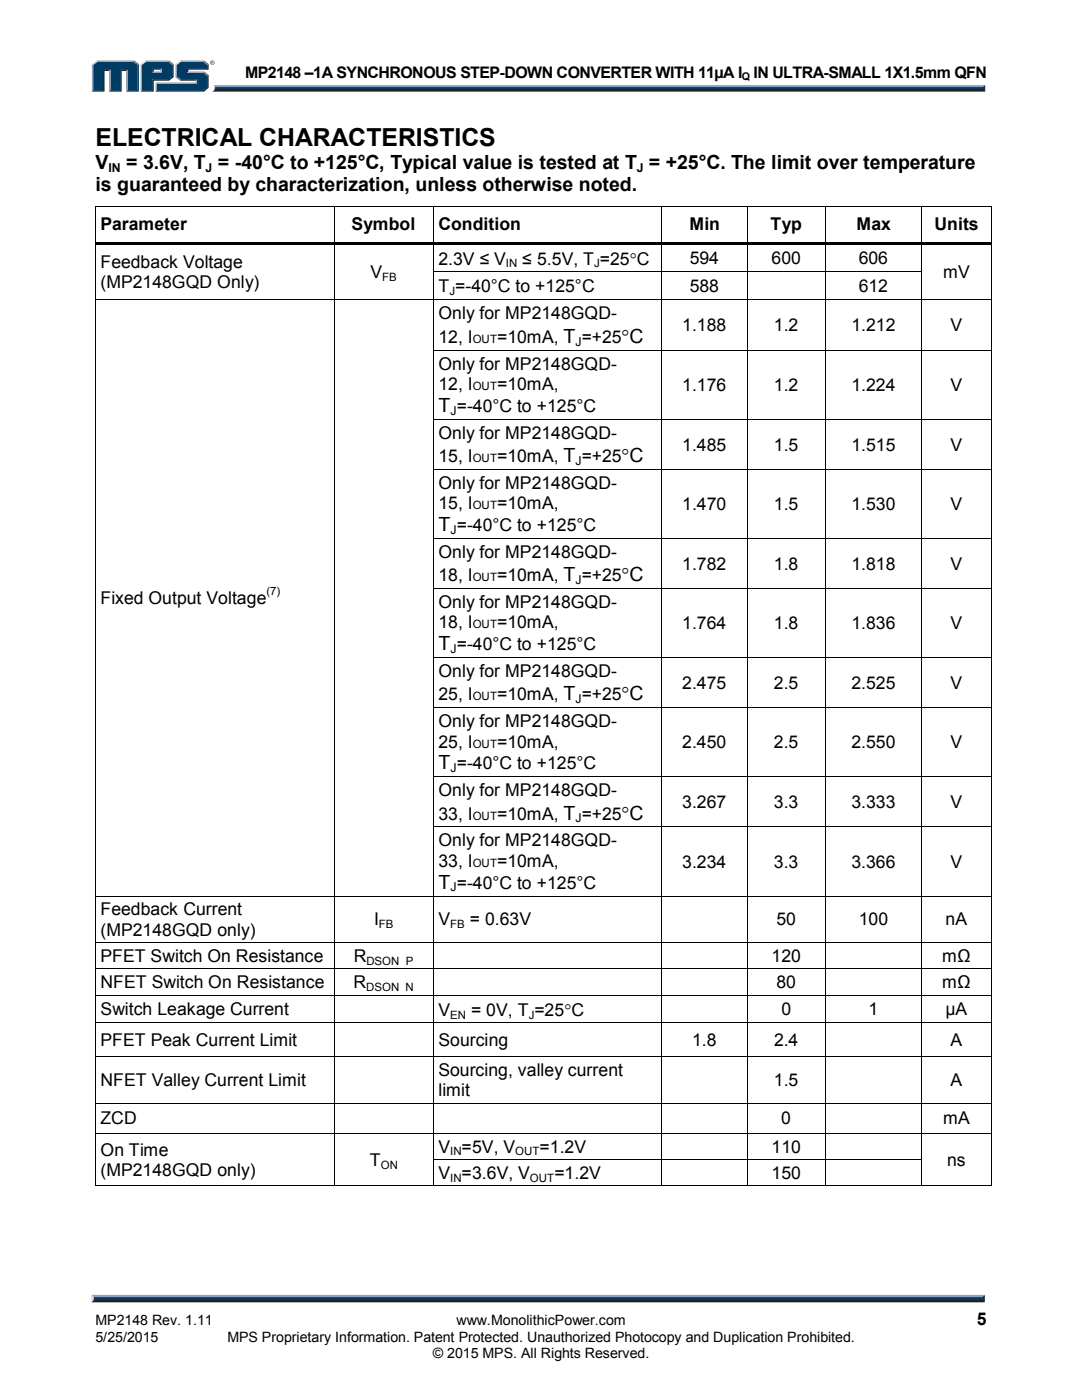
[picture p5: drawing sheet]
<svg xmlns="http://www.w3.org/2000/svg" width="216mm" height="279mm" viewBox="0 0 216 279" stroke-linecap="round" stroke-linejoin="round" font-family="sans-serif">
<path d="M42.7 17h153.9l-.4 .6h-153.4z" fill="#94a0b9"/>
<path d="M42.8 17.6h153.4l.4 .7h-154.3l.4-.3z" fill="#231f20"/>
<path d="M196.2 17.4l.4-.4v1.3l-.4-.4z" fill="#001339"/>
<path d="M42.9 17.4h153.3v.5h-153.4z" fill="#003b63"/>
<path d="M42.7 17l.2 .5a.78 .78 0 0 1-.6 .8l.1-.1a1.22 1.22 0 0 0 .3-1.2z" fill="#dcddde"/>
<path d="M30.4 14.5l.3-.2h1.3l.3 .2z" fill="#94a0b9"/>
<g fill="#003b63">
<path d="M18.6 12.9l.8-.6h7.2l.8 .6v5.1h-2v-4.1h-1.4v4.1h-2v-4.1h-1.4v4.1h-2z"/>
<path d="M28.3 12.9l.8-.6h2.2v1.3h-.9v.9h1.9v-.9h-1.3v-1.3h2.6l.8 .6v2.3l-.8 .6h-3.2v2.2h-2.1z"/>
<path d="M31.3 16.7h8v-.9h-3.2l-.9-.6v-2.3l.9-.6h4.4l.9 .6v.7h-4.1v.9h3.2l.9 .6v2.2l-.9 .7h-9.2z"/>
</g>
<path d="M35.9 12.2h4.8" fill="none" stroke="#94a0b9" stroke-width=".26"/>
<path d="M35 12.8l.9-.7 .2 .2-.8 .6z" fill="#dcddde"/>
<path d="M35.1 12.8v2.6" fill="none" stroke="#94a0b9" stroke-width=".27"/>
<path d="M35 15.4l.3-.2 .8 .6-.2 .3z" fill="#547194"/>
<path d="M35.9 16h3.4" fill="none" stroke="#001339" stroke-width=".26"/>
<g fill="#94a0b9">
<path d="M31 16.5h8.1v-.4l.2-.3v.9h-8z"/>
<path d="M31 16.5l.3 .2v1.3l-.3 .3z"/>
</g>
<path d="M37.3 13.6h4.1v-.7l.2-.1v1.1h-4v.4l-.3 .2z" fill="#001339"/>
<path d="M37.3 14.4h3.4" fill="none" stroke="#94a0b9" stroke-width=".26"/>
<path d="M40.7 14.3l.9 .7-.2 .1-.9-.6z" fill="#547194"/>
<g fill="#001339">
<path d="M31 18.3l.3-.3h9.2l.9-.7v-2.2l.2-.1v2.5l-.9 .8z"/>
<path d="M30.4 15.8h3.2l.8-.6v-2.3l.2-.1v2.6l-.9 .7h-3v2.2h-2.6l.2-.3h2.1z"/>
</g>
<path d="M33.7 12.1l.9 .7-.2 .1-.8-.6z" fill="#547194"/>
<path d="M29 12.2h4.7" fill="none" stroke="#94a0b9" stroke-width=".26"/>
<path d="M28.1 12.8l.9-.7 .1 .2-.8 .6z" fill="#dcddde"/>
<path d="M28.2 12.8v5.5" fill="none" stroke="#94a0b9" stroke-width=".27"/>
<path d="M32 13.9l.3-.3v.9l-.3-.2z" fill="#94a0b9"/>
<g fill="#001339">
<path d="M30.4 13.6h1.9l-.3 .3h-1.3v.4l-.3 .2z"/>
<path d="M27.4 12.9l.3-.1v5.5h-2.5l.2-.3h2z"/>
</g>
<path d="M26.8 12.1l.9 .7-.3 .1-.8-.6z" fill="#547194"/>
<path d="M19.2 12.2h7.6" fill="none" stroke="#94a0b9" stroke-width=".26"/>
<path d="M18.3 12.8l.9-.7 .2 .2-.8 .6z" fill="#dcddde"/>
<path d="M18.5 12.8v5.5" fill="none" stroke="#94a0b9" stroke-width=".27"/>
<path d="M20.6 13.9h1.4l-.2 .3h-.9v4.1h-2.6l.3-.3h2z" fill="#001339"/>
<path d="M21.9 13.9v4.4" fill="none" stroke="#94a0b9" stroke-width=".27"/>
<path d="M24 13.9h1.4l-.2 .3h-.9v4.1h-2.5l.2-.3h2z" fill="#001339"/>
<path d="M25.3 13.9v4.4" fill="none" stroke="#94a0b9" stroke-width=".27"/>
<path d="M40.7 12.1l.9 .7-.2 .1-.9-.6z" fill="#547194"/>
<g fill="#231f20">
<path d="M18.7 259.2h177.4l.4 .7h-178.3z"/>
<path d="M41.9 12.5a.45 .45 0 0 1 .9 0 .45 .45 0 0 1-.9 0zM42 12.5a.36 .36 0 0 0 .7 0 .36 .36 0 0 0-.7 0zM42.2 12.3h.3l.1 .5-.3-.3-.1 .3zM42.3 12.3v.2h.1z"/>
</g>
<path d="M18.3 258.4h178.2l-.4 .8h-177.4z" fill="#94a0b9"/>
<path d="M196.5 258.4v1.5l-.4-.4v-.6z" fill="#001339"/>
<path d="M18.7 258.9h177.4v.6h-177.4z" fill="#003b63"/>
<path d="M18.2 258.4l.5 .5v.5l-.5 .5z" fill="#dcddde"/>
<g fill="#000">
<path d="M19 41.2h.1v.7h-.1zM19 48.3h.1v1h-.1zM19 54.1h.1v.7h-.1zM19.1 48.3h47.5v.5h-47.5zM66.6 41.2h.2v.7h-.2zM66.6 48.8h.2v.5h-.2zM66.6 48.3h19.8v.5h-19.8zM66.6 54.1h.2v.7h-.2zM86.4 41.2h.2v.7h-.2zM86.4 48.8h.2v.5h-.2zM86.4 48.3h45.6v.5h-45.6zM86.4 54.1h.2v.7h-.2z"/>
<path d="M132 41.2h.2v.7h-.2zM132 48.8h.2v.5h-.2zM132 48.3h17v.5h-17zM132 54.1h.2v.7h-.2zM149 41.2h.1v.7h-.1zM149 48.8h.1v.5h-.1zM149 48.3h15.7v.5h-15.7zM149 54.1h.1v.7h-.1zM164.7 41.2h.2v.7h-.2zM164.7 48.8h.2v.5h-.2zM164.7 48.3h19v.5h-19zM164.7 54.1h.2v.7h-.2z"/>
<path d="M183.7 41.2h.2v.7h-.2zM183.7 48.8h.2v.5h-.2zM183.7 48.3h14.1v.5h-14.1zM183.7 54.1h.2v.7h-.2zM197.8 41.2h.2v.7h-.2zM197.8 41.2h.2v.2h-.2zM197.8 48.3h.2v1h-.2zM197.8 54.1h.2v.7h-.2zM19 59.8h.1v.7h-.1zM19 69.8h.1v.7h-.1zM66.6 59.8h.2v.7h-.2zM66.6 69.8h.2v.7h-.2z"/>
<path d="M86.4 59.8h.2v.7h-.2zM86.4 69.8h.2v.7h-.2zM132 59.8h.2v.7h-.2zM132 69.8h.2v.7h-.2zM149 59.8h.1v.7h-.1zM149 69.8h.1v.7h-.1zM164.7 59.8h.2v.7h-.2zM164.7 69.8h.2v.7h-.2zM183.7 59.8h.2v.7h-.2zM183.7 69.8h.2v.7h-.2zM197.8 59.8h.2v.7h-.2zM197.8 69.8h.2v.7h-.2z"/>
<path d="M19 83.6h.1v.6h-.1zM19 93.6h.1v.7h-.1zM66.6 83.6h.2v.6h-.2zM66.6 93.6h.2v.7h-.2zM86.4 83.6h.2v.6h-.2zM86.4 93.6h.2v.7h-.2zM132 83.6h.2v.6h-.2zM132 93.6h.2v.7h-.2zM149 83.6h.1v.6h-.1zM149 93.6h.1v.7h-.1zM164.7 83.6h.2v.6h-.2zM164.7 93.6h.2v.7h-.2z"/>
<path d="M183.7 83.6h.2v.6h-.2zM183.7 93.6h.2v.7h-.2zM197.8 83.6h.2v.6h-.2zM197.8 93.6h.2v.7h-.2zM19 107.4h.1v.6h-.1zM19 117.4h.1v.7h-.1zM66.6 107.4h.2v.6h-.2zM66.6 117.4h.2v.7h-.2zM86.4 107.4h.2v.6h-.2zM86.4 117.4h.2v.7h-.2zM132 107.4h.2v.6h-.2zM132 117.4h.2v.7h-.2z"/>
<path d="M149 107.4h.1v.6h-.1zM149 117.4h.1v.7h-.1zM164.7 107.4h.2v.6h-.2zM164.7 117.4h.2v.7h-.2zM183.7 107.4h.2v.6h-.2zM183.7 117.4h.2v.7h-.2zM197.8 107.4h.2v.6h-.2zM197.8 117.4h.2v.7h-.2zM19 131.1h.1v.7h-.1zM66.6 131.1h.2v.7h-.2zM86.4 131.1h.2v.7h-.2zM132 131.1h.2v.7h-.2z"/>
<path d="M149 131.1h.1v.7h-.1zM164.7 131.1h.2v.7h-.2zM183.7 131.1h.2v.7h-.2zM197.8 131.1h.2v.7h-.2zM19 141.1h.1v.7h-.1zM19 154.9h.1v.7h-.1zM66.6 141.1h.2v.7h-.2zM66.6 154.9h.2v.7h-.2zM86.4 141.1h.2v.7h-.2zM86.4 154.9h.2v.7h-.2zM132 141.1h.2v.7h-.2zM132 154.9h.2v.7h-.2z"/>
<path d="M149 141.1h.1v.7h-.1zM149 154.9h.1v.7h-.1zM164.7 141.1h.2v.7h-.2zM164.7 154.9h.2v.7h-.2zM183.7 141.1h.2v.7h-.2zM183.7 154.9h.2v.7h-.2zM197.8 141.1h.2v.7h-.2zM197.8 154.9h.2v.7h-.2zM19 164.9h.1v.7h-.1zM19 178.7h.1v.7h-.1zM66.6 164.9h.2v.7h-.2zM66.6 178.7h.2v.7h-.2z"/>
<path d="M86.4 164.9h.2v.7h-.2zM86.4 178.7h.2v.7h-.2zM132 164.9h.2v.7h-.2zM132 178.7h.2v.7h-.2zM149 164.9h.1v.7h-.1zM149 178.7h.1v.7h-.1zM164.7 164.9h.2v.7h-.2zM164.7 178.7h.2v.7h-.2zM183.7 164.9h.2v.7h-.2zM183.7 178.7h.2v.7h-.2zM197.8 164.9h.2v.7h-.2zM197.8 178.7h.2v.7h-.2z"/>
<path d="M19 188h.1v.7h-.1zM19 193.3h.1v.7h-.1zM19 198.5h.1v.7h-.1zM66.6 188h.2v.7h-.2zM66.6 193.3h.2v.7h-.2zM66.6 198.5h.2v.7h-.2zM86.4 188h.2v.7h-.2zM86.4 193.3h.2v.7h-.2zM86.4 198.5h.2v.7h-.2zM132 188h.2v.7h-.2zM132 193.3h.2v.7h-.2zM132 198.5h.2v.7h-.2z"/>
<path d="M149 188h.1v.7h-.1zM149 193.3h.1v.7h-.1zM149 198.5h.1v.7h-.1zM164.7 188h.2v.7h-.2zM164.7 193.3h.2v.7h-.2zM164.7 198.5h.2v.7h-.2zM183.7 188h.2v.7h-.2zM183.7 193.3h.2v.7h-.2zM183.7 198.5h.2v.7h-.2zM197.8 188h.2v.7h-.2zM197.8 193.3h.2v.7h-.2zM197.8 198.5h.2v.7h-.2z"/>
<path d="M19 204h.1v.7h-.1zM19 210.8h.1v.7h-.1zM66.6 204h.2v.7h-.2zM66.6 210.8h.2v.7h-.2zM86.4 204h.2v.7h-.2zM86.4 210.8h.2v.7h-.2zM132 204h.2v.7h-.2zM132 210.8h.2v.7h-.2zM149 204h.1v.7h-.1zM149 210.8h.1v.7h-.1zM164.7 204h.2v.7h-.2zM164.7 210.8h.2v.7h-.2z"/>
<path d="M183.7 204h.2v.7h-.2zM183.7 210.8h.2v.7h-.2zM197.8 204h.2v.7h-.2zM197.8 210.8h.2v.7h-.2zM19 220.1h.1v.7h-.1zM19 226.1h.1v.7h-.1zM19 231.4h.1v.6h-.1zM66.6 220.1h.2v.7h-.2zM66.6 226.1h.2v.7h-.2zM66.6 231.4h.2v.6h-.2zM86.4 220.1h.2v.7h-.2zM86.4 226.1h.2v.7h-.2z"/>
<path d="M86.4 231.4h.2v.6h-.2zM132 220.1h.2v.7h-.2zM132 226.1h.2v.7h-.2zM132 231.4h.2v.6h-.2zM149 220.1h.1v.7h-.1zM149 226.1h.1v.7h-.1zM149 231.4h.1v.6h-.1zM164.7 220.1h.2v.7h-.2zM164.7 226.1h.2v.7h-.2zM164.7 231.4h.2v.6h-.2zM183.7 220.1h.2v.7h-.2zM183.7 226.1h.2v.7h-.2z"/>
<path d="M183.7 231.4h.2v.6h-.2zM197.8 220.1h.2v.7h-.2zM197.8 226.1h.2v.7h-.2zM197.8 231.4h.2v.6h-.2zM197.8 236.4h.2v.2h-.2z"/>
</g>
<g fill="none" stroke="#000" stroke-width=".2">
<path d="M19 41.3h47.6M19 41.9v6.4M19 49.3v4.8M19 54.8v5M19.1 59.9h47.5M66.7 41.9v6.4M66.7 49.3v4.8M66.7 54.8v5M66.8 41.3h19.6M66.8 59.9h19.6M86.5 41.9v6.4M86.5 49.3v4.8"/>
<path d="M86.5 54.8v5M86.6 41.3h45.4M86.6 54.2h45.4M86.6 59.9h45.4M132.1 41.9v6.4M132.1 49.3v4.8M132.1 54.8v5M132.2 41.3h16.8M132.2 54.2h16.8M132.2 59.9h16.8M149.1 41.9v6.4M149.1 49.3v4.8"/>
<path d="M149.1 54.8v5M149.1 41.3h15.6M149.1 54.2h15.6M149.1 59.9h15.6M164.8 41.9v6.4M164.8 49.3v4.8M164.8 54.8v5M164.9 41.3h18.8M164.9 54.2h18.8M164.9 59.9h18.8M183.8 41.9v6.4M183.8 49.3v4.8"/>
<path d="M183.8 54.8v5M183.9 41.3h13.9M183.9 59.9h13.9M197.9 41.9v6.4M197.9 49.3v4.8M197.9 54.8v5M19 60.5v9.3M19 70.5v13.1M66.7 60.5v9.3M66.7 70.5v13.1M86.5 60.5v9.3M86.5 70.5v13.1"/>
<path d="M86.6 69.9h45.4M132.1 60.5v9.3M132.1 70.5v13.1M132.2 69.9h16.8M149.1 60.5v9.3M149.1 70.5v13.1M149.1 69.9h15.6M164.8 60.5v9.3M164.8 70.5v13.1M164.9 69.9h18.8M183.8 60.5v9.3M183.8 70.5v13.1"/>
<path d="M183.9 69.9h13.9M197.9 60.5v9.3M197.9 70.5v13.1M19 84.2v9.4M19 94.3v13.1M66.7 84.2v9.4M66.7 94.3v13.1M86.5 84.2v9.4M86.5 94.3v13.1M86.6 83.7h45.4M86.6 93.7h45.4M132.1 84.2v9.4"/>
<path d="M132.1 94.3v13.1M132.2 83.7h16.8M132.2 93.7h16.8M149.1 84.2v9.4M149.1 94.3v13.1M149.1 83.7h15.6M149.1 93.7h15.6M164.8 84.2v9.4M164.8 94.3v13.1M164.9 83.7h18.8M164.9 93.7h18.8M183.8 84.2v9.4"/>
<path d="M183.8 94.3v13.1M183.9 83.7h13.9M183.9 93.7h13.9M197.9 84.2v9.4M197.9 94.3v13.1M19 108v9.4M19 118.1v13M66.7 108v9.4M66.7 118.1v13M86.5 108v9.4M86.5 118.1v13M86.6 107.4h45.4"/>
<path d="M86.6 117.5h45.4M132.1 108v9.4M132.1 118.1v13M132.2 107.4h16.8M132.2 117.5h16.8M149.1 108v9.4M149.1 118.1v13M149.1 107.4h15.6M149.1 117.5h15.6M164.8 108v9.4M164.8 118.1v13M164.9 107.4h18.8"/>
<path d="M164.9 117.5h18.8M183.8 108v9.4M183.8 118.1v13M183.9 107.4h13.9M183.9 117.5h13.9M197.9 108v9.4M197.9 118.1v13M19 131.8v9.3M66.7 131.8v9.3M86.5 131.8v9.3M86.6 131.2h45.4M132.1 131.8v9.3"/>
<path d="M132.2 131.2h16.8M149.1 131.8v9.3M149.1 131.2h15.6M164.8 131.8v9.3M164.9 131.2h18.8M183.8 131.8v9.3M183.9 131.2h13.9M197.9 131.8v9.3M19 141.8v13.1M19 155.6v9.3M66.7 141.8v13.1M66.7 155.6v9.3"/>
<path d="M86.5 141.8v13.1M86.5 155.6v9.3M86.6 141.2h45.4M86.6 155h45.4M132.1 141.8v13.1M132.1 155.6v9.3M132.2 141.2h16.8M132.2 155h16.8M149.1 141.8v13.1M149.1 155.6v9.3M149.1 141.2h15.6M149.1 155h15.6"/>
<path d="M164.8 141.8v13.1M164.8 155.6v9.3M164.9 141.2h18.8M164.9 155h18.8M183.8 141.8v13.1M183.8 155.6v9.3M183.9 141.2h13.9M183.9 155h13.9M197.9 141.8v13.1M197.9 155.6v9.3M19 165.6v13.1M19 179.4v8.6"/>
<path d="M19.1 178.8h47.5M66.7 165.6v13.1M66.7 179.4v8.6M66.8 178.8h19.6M86.5 165.6v13.1M86.5 179.4v8.6M86.6 165h45.4M86.6 178.8h45.4M132.1 165.6v13.1M132.1 179.4v8.6M132.2 165h16.8M132.2 178.8h16.8"/>
<path d="M149.1 165.6v13.1M149.1 179.4v8.6M149.1 165h15.6M149.1 178.8h15.6M164.8 165.6v13.1M164.8 179.4v8.6M164.9 165h18.8M164.9 178.8h18.8M183.8 165.6v13.1M183.8 179.4v8.6M183.9 165h13.9M183.9 178.8h13.9"/>
<path d="M197.9 165.6v13.1M197.9 179.4v8.6M19 188.7v4.6M19 194v4.5M19 199.2v4.8M19.1 188.1h47.5M19.1 193.4h47.5M19.1 198.6h47.5M66.7 188.7v4.6M66.7 194v4.5M66.7 199.2v4.8M66.8 188.1h19.6"/>
<path d="M66.8 193.4h19.6M66.8 198.6h19.6M86.5 188.7v4.6M86.5 194v4.5M86.5 199.2v4.8M86.6 188.1h45.4M86.6 193.4h45.4M86.6 198.6h45.4M132.1 188.7v4.6M132.1 194v4.5M132.1 199.2v4.8M132.2 188.1h16.8"/>
<path d="M132.2 193.4h16.8M132.2 198.6h16.8M149.1 188.7v4.6M149.1 194v4.5M149.1 199.2v4.8M149.1 188.1h15.6M149.1 193.4h15.6M149.1 198.6h15.6M164.8 188.7v4.6M164.8 194v4.5M164.8 199.2v4.8M164.9 188.1h18.8"/>
<path d="M164.9 193.4h18.8M164.9 198.6h18.8M183.8 188.7v4.6M183.8 194v4.5M183.8 199.2v4.8M183.9 188.1h13.9M183.9 193.4h13.9M183.9 198.6h13.9M197.9 188.7v4.6M197.9 194v4.5M197.9 199.2v4.8M19 204.7v6.1"/>
<path d="M19 211.5v8.6M19.1 204.1h47.5M19.1 210.9h47.5M66.7 204.7v6.1M66.7 211.5v8.6M66.8 204.1h19.6M66.8 210.9h19.6M86.5 204.7v6.1M86.5 211.5v8.6M86.6 204.1h45.4M86.6 210.9h45.4M132.1 204.7v6.1"/>
<path d="M132.1 211.5v8.6M132.2 204.1h16.8M132.2 210.9h16.8M149.1 204.7v6.1M149.1 211.5v8.6M149.1 204.1h15.6M149.1 210.9h15.6M164.8 204.7v6.1M164.8 211.5v8.6M164.9 204.1h18.8M164.9 210.9h18.8M183.8 204.7v6.1"/>
<path d="M183.8 211.5v8.6M183.9 204.1h13.9M183.9 210.9h13.9M197.9 204.7v6.1M197.9 211.5v8.6M19 236.5h47.6M19 220.8v5.3M19 226.8v4.6M19 232v4.6M19.1 220.2h47.5M19.1 226.2h47.5M66.7 220.8v5.3"/>
<path d="M66.7 226.8v4.6M66.7 232v4.6M66.8 220.2h19.6M66.8 226.2h19.6M66.8 236.5h19.6M86.5 220.8v5.3M86.5 226.8v4.6M86.5 232v4.6M86.6 220.2h45.4M86.6 226.2h45.4M86.6 231.4h45.4M86.6 236.5h45.4"/>
<path d="M132.1 220.8v5.3M132.1 226.8v4.6M132.1 232v4.6M132.2 220.2h16.8M132.2 226.2h16.8M132.2 231.4h16.8M132.2 236.5h16.8M149.1 220.8v5.3M149.1 226.8v4.6M149.1 232v4.6M149.1 220.2h15.6M149.1 226.2h15.6"/>
<path d="M149.1 231.4h15.6M149.1 236.5h15.6M164.8 220.8v5.3M164.8 226.8v4.6M164.8 232v4.6M164.9 220.2h18.8M164.9 226.2h18.8M164.9 231.4h18.8M164.9 236.5h18.8M183.8 220.8v5.3M183.8 226.8v4.6M183.8 232v4.6"/>
<path d="M183.9 220.2h13.9M183.9 226.2h13.9M183.9 236.5h13.9M197.9 220.8v5.3M197.9 226.8v4.6M197.9 232v4.6"/>
</g>
<text font-size="5" x="19" y="29">ELECTRICAL CHARACTERISTICS</text>
<g font-size="3.9">
<text x="19" y="33.7">V</text>
<text x="25.2" y="33.7">= 3.6V, T = -40°C to +125°C, Typical value is tested at T = +25°C. The limit over temperature</text>
<text x="19" y="38.1">is guaranteed by characterization, unless otherwise noted.</text>
<text x="87.5" y="82.2">T =-40°C to +125°C</text>
<text x="87.5" y="106">T =-40°C to +125°C</text>
<text x="87.5" y="129.8">T =-40°C to +125°C</text>
<text x="87.5" y="153.5">T =-40°C to +125°C</text>
<text x="87.5" y="177.3">T =-40°C to +125°C</text>
</g>
<g font-size="3.5">
<text x="20.1" y="46">Parameter</text>
<text x="70.2" y="46">Symbol</text>
<text x="87.5" y="46">Condition</text>
<text x="137.6" y="46">Min</text>
<text x="153.8" y="46">Typ</text>
<text x="170.9" y="46">Max</text>
<text x="186.5" y="46">Units</text>
<text x="20.1" y="53.5">Feedback Voltage</text>
<text x="87.5" y="52.8">2.3V ≤ V</text>
<text x="104.2" y="52.8">≤ 5.5V, T =25°C</text>
<text x="137.6" y="52.7">594</text>
<text x="154" y="52.7">600</text>
<text x="171.4" y="52.7">606</text>
<text x="20.1" y="57.5">(MP2148GQD Only)</text>
<text x="73.9" y="55.5">V</text>
<text x="87.5" y="58.3">T =-40°C to +125°C</text>
<text x="137.6" y="58.3">588</text>
<text x="171.4" y="58.3">612</text>
<text x="188.2" y="55.5">mV</text>
<text x="87.5" y="63.8">Only for MP2148GQD-</text>
<text x="87.5" y="68.5">12, I</text>
<text x="99.2" y="68.5">=10mA, T =+25°C</text>
<text x="136.1" y="66.1">1.188</text>
<text x="154.4" y="66.1">1.2</text>
<text x="169.9" y="66.1">1.212</text>
<text x="189.7" y="66.1">V</text>
<text x="87.5" y="73.7">Only for MP2148GQD-</text>
<text x="87.5" y="77.8">12, I</text>
<text x="99.2" y="77.8">=10mA,</text>
<text x="136.1" y="78">1.176</text>
<text x="154.4" y="78">1.2</text>
<text x="169.9" y="78">1.224</text>
<text x="189.7" y="78">V</text>
<text x="87.5" y="87.5">Only for MP2148GQD-</text>
<text x="136.1" y="89.9">1.485</text>
<text x="154.4" y="89.9">1.5</text>
<text x="169.9" y="89.9">1.515</text>
<text x="189.7" y="89.9">V</text>
<text x="87.5" y="92.2">15, I</text>
<text x="99.2" y="92.2">=10mA, T =+25°C</text>
<text x="87.5" y="97.5">Only for MP2148GQD-</text>
<text x="87.5" y="101.6">15, I</text>
<text x="99.2" y="101.6">=10mA,</text>
<text x="136.1" y="101.8">1.470</text>
<text x="154.4" y="101.8">1.5</text>
<text x="169.9" y="101.8">1.530</text>
<text x="189.7" y="101.8">V</text>
<text x="87.5" y="111.3">Only for MP2148GQD-</text>
<text x="136.1" y="113.7">1.782</text>
<text x="154.4" y="113.7">1.8</text>
<text x="169.9" y="113.7">1.818</text>
<text x="189.7" y="113.7">V</text>
<text x="87.5" y="116">18, I</text>
<text x="99.2" y="116">=10mA, T =+25°C</text>
<text x="20.1" y="120.6">Fixed Output Voltage</text>
<text x="87.5" y="121.3">Only for MP2148GQD-</text>
<text x="87.5" y="125.4">18, I</text>
<text x="99.2" y="125.4">=10mA,</text>
<text x="136.1" y="125.6">1.764</text>
<text x="154.4" y="125.6">1.8</text>
<text x="169.9" y="125.6">1.836</text>
<text x="189.7" y="125.6">V</text>
<text x="87.5" y="135.1">Only for MP2148GQD-</text>
<text x="136.1" y="137.5">2.475</text>
<text x="154.4" y="137.5">2.5</text>
<text x="169.9" y="137.5">2.525</text>
<text x="189.7" y="137.5">V</text>
<text x="87.5" y="139.8">25, I</text>
<text x="99.2" y="139.8">=10mA, T =+25°C</text>
<text x="87.5" y="145.1">Only for MP2148GQD-</text>
<text x="87.5" y="149.2">25, I</text>
<text x="99.2" y="149.2">=10mA,</text>
<text x="136.1" y="149.4">2.450</text>
<text x="154.4" y="149.4">2.5</text>
<text x="169.9" y="149.4">2.550</text>
<text x="189.7" y="149.4">V</text>
<text x="87.5" y="158.9">Only for MP2148GQD-</text>
<text x="136.1" y="161.2">3.267</text>
<text x="154.4" y="161.2">3.3</text>
<text x="169.9" y="161.2">3.333</text>
<text x="189.7" y="161.2">V</text>
<text x="87.5" y="163.6">33, I</text>
<text x="99.2" y="163.6">=10mA, T =+25°C</text>
<text x="87.5" y="168.9">Only for MP2148GQD-</text>
<text x="87.5" y="172.9">33, I</text>
<text x="99.2" y="172.9">=10mA,</text>
<text x="136.1" y="173.1">3.234</text>
<text x="154.4" y="173.1">3.3</text>
<text x="169.9" y="173.1">3.366</text>
<text x="189.7" y="173.1">V</text>
<text x="20.1" y="182.7">Feedback Current</text>
<text x="74.6" y="184.7">I</text>
<text x="87.5" y="184.7">V</text>
<text x="93.8" y="184.7">= 0.63V</text>
<text x="154.9" y="184.7">50</text>
<text x="171.4" y="184.7">100</text>
<text x="188.7" y="184.7">nA</text>
<text x="20.1" y="186.7">(MP2148GQD only)</text>
<text x="20.1" y="192">PFET Switch On Resistance</text>
<text x="70.6" y="192">R</text>
<text x="154" y="192">120</text>
<text x="188" y="192">mΩ</text>
<text x="20.1" y="197.2">NFET Switch On Resistance</text>
<text x="70.5" y="197.2">R</text>
<text x="154.9" y="197.2">80</text>
<text x="188" y="197.2">mΩ</text>
<text x="20.1" y="202.6">Switch Leakage Current</text>
<text x="87.5" y="202.8">V</text>
<text x="94" y="202.8">= 0V, T =25°C</text>
<text x="155.9" y="202.6">0</text>
<text x="173.3" y="202.6">1</text>
<text x="188.6" y="202.6">μA</text>
<text x="20.1" y="208.7">PFET Peak Current Limit</text>
<text x="87.5" y="208.7">Sourcing</text>
<text x="138.1" y="208.7">1.8</text>
<text x="154.4" y="208.7">2.4</text>
<text x="189.7" y="208.7">A</text>
<text x="87.5" y="214.8">Sourcing, valley current</text>
<text x="20.1" y="216.8">NFET Valley Current Limit</text>
<text x="87.5" y="218.8">limit</text>
<text x="154.4" y="216.8">1.5</text>
<text x="189.7" y="216.8">A</text>
<text x="20.1" y="224.4">ZCD</text>
<text x="155.9" y="224.4">0</text>
<text x="188.2" y="224.4">mA</text>
<text x="20.1" y="230.6">On Time</text>
<text x="73.8" y="232.7">T</text>
<text x="87.5" y="230">V =5V, V</text>
<text x="107.7" y="230">=1.2V</text>
<text x="154" y="230">110</text>
<text x="189" y="232.7">ns</text>
<text x="20.1" y="234.7">(MP2148GQD only)</text>
<text x="87.5" y="235.3">V =3.6V, V</text>
<text x="110.6" y="235.3">=1.2V</text>
<text x="154" y="235.3">150</text>
<text x="194.9" y="264.5">5</text>
</g>
<text font-size="3.2" x="48.9" y="15.6">MP2148 –1A SYNCHRONOUS STEP-DOWN CONVERTER WITH 11µA I IN ULTRA-SMALL 1X1.5mm QFN</text>
<g font-size="2.8">
<text x="19" y="267.9">5/25/2015</text>
<text x="19" y="264.5">MP2148 Rev. 1.11</text>
<text x="45.4" y="267.9">MPS Proprietary Information. Patent Protected. Unauthorized Photocopy and Duplication Prohibited.</text>
<text x="91.1" y="264.5">www.MonolithicPower.com</text>
<text x="86.4" y="271.1">© 2015 MPS. All Rights Reserved.</text>
</g>
<g font-size="2.5">
<text x="21.6" y="34.2">IN</text>
<text x="41" y="34.2">J</text>
<text x="127" y="34.2">J</text>
<text x="114.9" y="69">J</text>
<text x="89.9" y="82.8">J</text>
<text x="114.9" y="92.8">J</text>
<text x="89.9" y="106.6">J</text>
<text x="114.9" y="116.5">J</text>
<text x="89.9" y="130.3">J</text>
<text x="114.9" y="140.3">J</text>
<text x="89.9" y="154.1">J</text>
<text x="114.9" y="164.1">J</text>
<text x="89.9" y="177.9">J</text>
</g>
<g font-size="2.3">
<text x="101" y="53.4">IN</text>
<text x="118.6" y="53.4">J</text>
<text x="76.2" y="56">FB</text>
<text x="89.7" y="58.8">J</text>
<text x="94.3" y="68.5">OUT</text>
<text x="94.3" y="77.8">OUT</text>
<text x="94.3" y="92.2">OUT</text>
<text x="94.3" y="101.6">OUT</text>
<text x="53.2" y="118.8">(7)</text>
<text x="94.3" y="116">OUT</text>
<text x="94.3" y="125.4">OUT</text>
<text x="94.3" y="139.8">OUT</text>
<text x="94.3" y="149.2">OUT</text>
<text x="94.3" y="163.6">OUT</text>
<text x="94.3" y="172.9">OUT</text>
<text x="75.6" y="185.3">FB</text>
<text x="89.8" y="185.3">FB</text>
<text x="73.1" y="197.8">DSON N</text>
<text x="73.1" y="192.5">DSON P</text>
<text x="89.8" y="203.3">EN</text>
<text x="105.5" y="203.3">J</text>
<text x="76" y="233.2">ON</text>
<text x="89.8" y="230.6">IN</text>
<text x="102.8" y="230.6">OUT</text>
<text x="89.8" y="235.8">IN</text>
<text x="105.7" y="235.8">OUT</text>
</g>
<text font-size="2.1" x="148" y="15.9">Q</text>
</svg>
